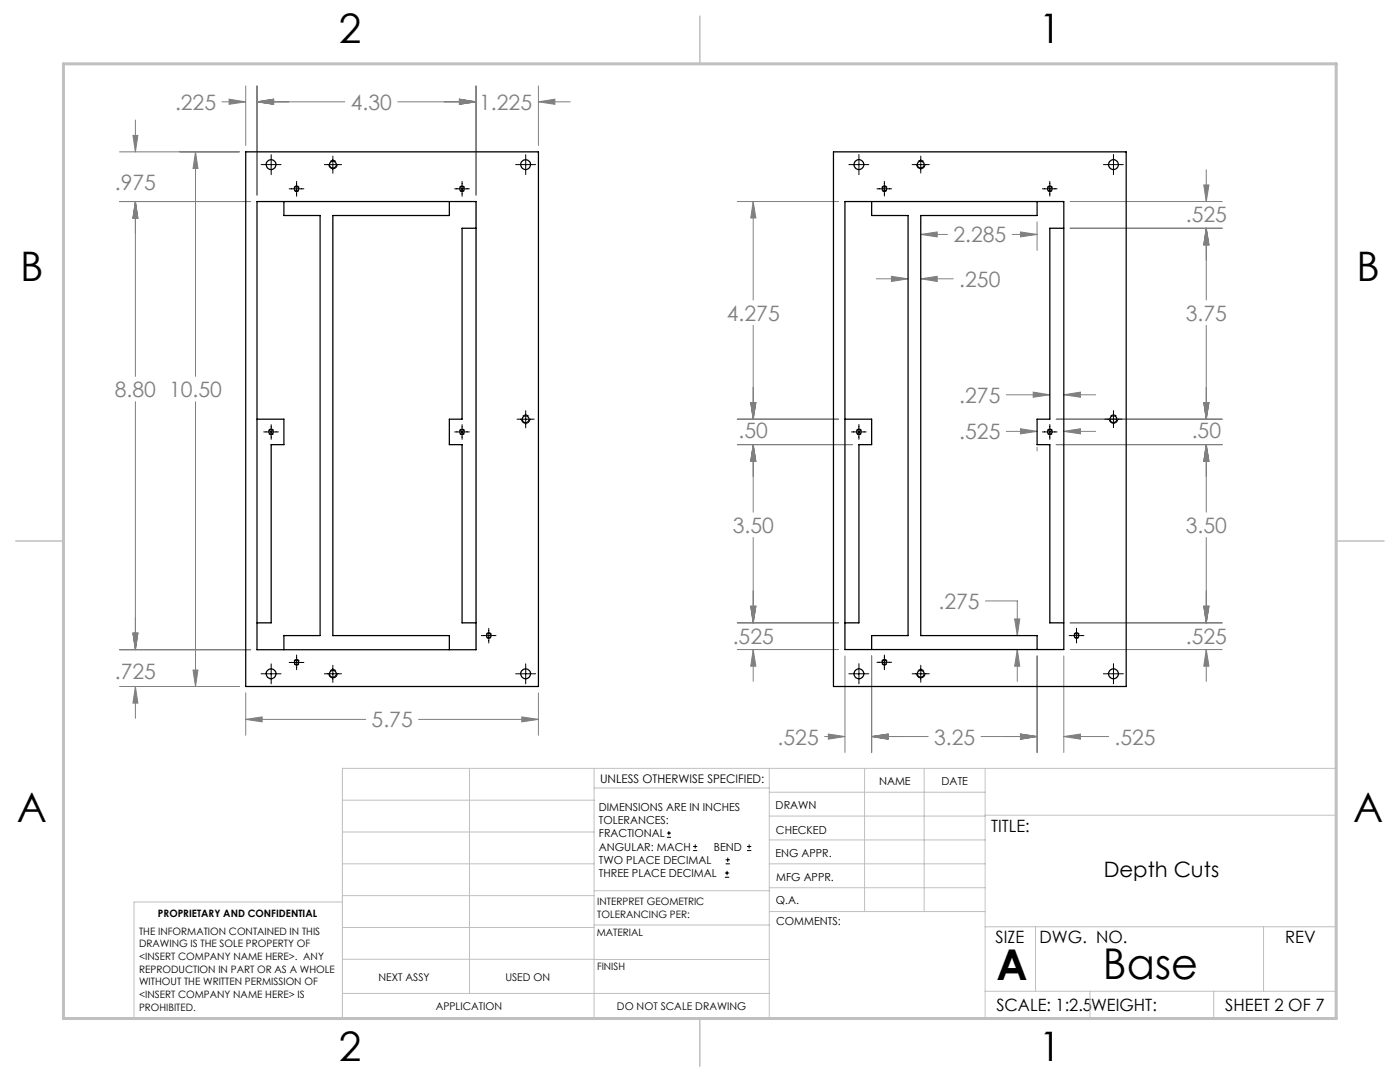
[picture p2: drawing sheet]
<svg xmlns="http://www.w3.org/2000/svg" width="279mm" height="216mm" viewBox="0 0 279 216" stroke-linecap="round" stroke-linejoin="round" font-family="sans-serif">
<g fill="none" stroke="#000" stroke-width=".2">
<path d="M52.1 32.8h4M54.1 30.9v4M57.7 37.7h2.9M59.2 36.2v3M64.7 32.8h3.5M66.4 31.2v3.4M90.7 37.7h3M92.2 36.2v3M102.9 32.8h4M104.9 30.9v4M169.4 32.8h4M171.4 30.8v4.1"/>
<path d="M175 37.7h2.9M176.5 36.2v2.9M182 32.8h3.5M183.8 31.2v3.3M208 37.7h3M209.5 36.2v2.9M220.2 32.8h4M222.2 30.8v4.1M52.6 86.2h3M54.1 84.7v3M90.7 86.2h3M92.2 84.7v3"/>
<path d="M103.2 83.6h3.4M104.9 82v3.4M169.9 86.2h3M171.4 84.7v3M208 86.2h3M209.5 84.7v3M220.5 83.6h3.4M222.2 82v3.3M52.1 134.4h4M54.1 132.5v4M57.7 132.2h2.9M59.2 130.7v2.9"/>
<path d="M64.7 134.4h3.5M66.4 132.8v3.4M96.1 126.8h2.9M97.5 125.4v2.9M102.9 134.4h4M104.9 132.5v4M169.4 134.4h4M171.4 132.4v4.1M175 132.2h2.9M176.5 130.7v2.9M182 134.4h3.5M183.8 132.8v3.3"/>
<path d="M213.4 126.8h2.9M214.8 125.3v3M220.2 134.4h4M222.2 132.4v4.1M133.1 167.1h.8M133.1 166.2h.8M133.5 165.8v.9M138.3 169.7h.8M138.3 168.9h.8M138.7 168.5v.8M144.7 175h.8M144.7 174.2h.8"/>
<path d="M144.8 172.4h.9M144.8 171.6h.9M145.1 173.8v.8M145.2 171.1v.9M149.1 169.7h.8M149.1 168.9h.8M149.5 168.5v.8"/>
</g>
<g fill="none" stroke="#808080" stroke-width=".2">
<path d="M45.7 19.8l3.3 .5-3.3 .5zM49 17.1v11.9M51.3 17.1v21.8M91.7 19.8l3.3 .5-3.3 .5zM95 17.1v21.8M107.5 17.1v11.9M23.8 30.3h24M26.5 27h1l-.5 3.3zM27 24v6.3M39 30.3v44.8M39 30.3l.5 3.3h-1zM44.3 20.3h4.7"/>
<path d="M51.3 20.3h17.5M51.3 20.3l3.3-.5v1zM79.4 20.3h15.6M107.5 20.3h6.3M107.5 20.3l3.2-.5v1zM240.2 36.9h1.1l-.6 3.3zM240.7 33.9v6.3M23.8 40.2h26.2M27 40.2v34.9M27 40.2l.5 3.3h-1zM147.1 40.2h20.3M150.3 40.2l.5 3.3h-1z"/>
<path d="M150.3 40.2v19.7M174.9 55.6h6.3M177.9 55.1l3.3 .5-3.3 .6zM183.8 55.6l3.2-.5v1.1zM183.8 46.8l3.2-.5v1zM183.8 55.6h6.5M183.8 46.8h5.3M202 46.8h5M203.7 46.3l3.3 .5-3.3 .5zM207 44.3v5.7M213.6 40.2h30.3M213.6 45.5h30.3"/>
<path d="M240.7 45.5l.6 3.4h-1.1zM240.7 45.5v14.4M150.3 64.9v18.7M200.8 78.8h8.7M206.2 78.2l3.3 .6-3.3 .5zM212.3 78.8h6.4M212.3 78.8l3.3-.6v1.1zM240.7 64.9v18.7M27 80.2v49.4M39 80.2v56.8M147.1 88.7h23M147.1 83.6h20.3"/>
<path d="M149.8 80.3h1l-.5 3.3zM150.3 88.7l.5 3.3h-1zM150.3 88.7v13.5M200.8 86.1h6.2M203.7 85.5l3.3 .6-3.3 .5zM207 89.3v.7M210.8 88.7h33.1M210.8 83.6h33.1M212.3 86.1h6.4M212.3 86.1l3.3-.6v1.1zM240.2 80.3h1.1l-.6 3.3zM240.7 88.7l.6 3.3h-1.1z"/>
<path d="M240.7 88.7v13.5M150.3 107.2v17.1M196.7 119.9h6.3v6.9M240.7 107.2v17.1M23.8 137h24M23.8 129.6h26.2M26.5 126.3h1l-.5 3.3zM27 137v6.3M27 137l.5 3.3h-1zM38.5 133.7h1l-.5 3.3zM49 138.3v8.4M107.5 138.3v8.4"/>
<path d="M147.1 129.6h20.3M147.1 124.3h20.3M149.8 121h1l-.5 3.3zM150.3 129.6l.5 3.3h-1zM150.3 129.6v6.4M168.6 130.9v19.2M174 130.9v19.2M202.5 123.5h1l-.5 3.3zM203 129.6l.5 3.3h-1zM203 129.6v6.4M207 130.9v19.2M212.3 130.9v19.2"/>
<path d="M213.6 129.6h30.3M213.6 124.3h30.3M240.2 121h1.1l-.6 3.3zM240.7 129.6l.6 3.3h-1.1zM240.7 129.6v6.4M49 143.5h24M49 143.5l3.3-.4v.9zM83.5 143.5h24M104.1 143.1l3.4 .4-3.4 .5zM164.6 147h4M165.3 146.5l3.3 .5-3.3 .5zM174 147l3.2-.5v1z"/>
<path d="M174 147h11.2M195.8 147h11.2M203.7 146.5l3.3 .5-3.3 .5zM212.3 147h9M212.3 147l3.3-.5v1z"/>
</g>
<path d="M59.2 38.2a.57 .57 0 0 1-.5-.8 .57 .57 0 0 1 1-.1 .57 .57 0 0 1-.4 .9h-.1M92.2 38.2a.57 .57 0 0 1-.5-.8 .57 .57 0 0 1 1-.1 .57 .57 0 0 1-.4 .9h-.1M176.5 38.2a.57 .57 0 0 1-.5-.8 .57 .57 0 0 1 1-.1 .57 .57 0 0 1-.4 .9h-.1M209.5 38.2a.57 .57 0 0 1-.5-.8 .57 .57 0 0 1 1-.1 .57 .57 0 0 1-.4 .9h-.1M54.1 86.7a.57 .57 0 0 1-.5-.8 .57 .57 0 0 1 1-.1 .57 .57 0 0 1-.4 .9h-.1M92.2 86.7a.57 .57 0 0 1-.5-.8 .57 .57 0 0 1 1-.1 .57 .57 0 0 1-.4 .9h-.1M171.4 86.7a.57 .57 0 0 1-.5-.8 .57 .57 0 0 1 1-.1 .57 .57 0 0 1-.4 .9h-.1M209.5 86.7a.57 .57 0 0 1-.5-.8 .57 .57 0 0 1 1-.1 .57 .57 0 0 1-.4 .9h-.1M59.2 132.7a.57 .57 0 0 1-.5-.8 .57 .57 0 0 1 1-.1 .57 .57 0 0 1-.4 .9h-.1M97.6 127.4a.57 .57 0 0 1-.6-.8 .57 .57 0 0 1 1-.1 .57 .57 0 0 1-.3 .9h-.1M176.5 132.7a.57 .57 0 0 1-.5-.8 .57 .57 0 0 1 1-.1 .57 .57 0 0 1-.4 .9h-.1M214.9 127.4a.57 .57 0 0 1-.5-.8 .57 .57 0 0 1 .9-.1 .57 .57 0 0 1-.3 .9h-.1" fill="none" stroke="#000" stroke-width=".2" stroke-dasharray="1.3 .6" stroke-dashoffset=".8" stroke-linecap="butt"/>
<path d="M66.5 33.7a.83 .83 0 0 1-.8-1.2 .83 .83 0 0 1 1.4-.2 .83 .83 0 0 1-.5 1.4h-.1M183.8 33.7a.83 .83 0 0 1-.8-1.3 .83 .83 0 0 1 1.4-.1 .83 .83 0 0 1-.5 1.3l-.1 .1M104.9 84.5a.83 .83 0 0 1-.7-1.2 .83 .83 0 0 1 1.4-.2 .83 .83 0 0 1-.6 1.4h-.1M222.2 84.5a.83 .83 0 0 1-.7-1.3 .83 .83 0 0 1 1.4-.1 .83 .83 0 0 1-.5 1.3l-.2 .1M66.5 135.3a.83 .83 0 0 1-.8-1.2 .83 .83 0 0 1 1.4-.2 .83 .83 0 0 1-.5 1.4h-.1M183.8 135.3a.83 .83 0 0 1-.8-1.3 .83 .83 0 0 1 1.4-.1 .83 .83 0 0 1-.5 1.3l-.1 .1" fill="none" stroke="#000" stroke-width=".2" stroke-dasharray="1.3 .6" stroke-dashoffset="-.1" stroke-linecap="butt"/>
<g fill="none" stroke="#c0c0c0" stroke-width=".2">
<path d="M68.3 159.7h50.3M93.7 153.3v44.9M118.6 153.3v49.9M118.6 157.2h34.9M153.5 153.3v49.9M153.5 158.1h43.1M172.5 153.3v28.6M184.4 153.3v28.6M196.6 153.3v49.9M68.3 180h-41.6v23.2h240v-49.9h-198.4v49.9M68.3 178.7h50.3M68.3 172.4h50.3"/>
<path d="M68.3 166h50.3M118.6 177.7h35M153.5 167.6h43.1M153.5 162.8h43.1M153.5 172.4h43.1M153.5 177.1h43.1M196.6 162.7h70.1M68.3 198.2h85.2M68.3 191.4l85.2 .1M68.3 185.1h50.3M118.6 184.6h35M153.6 181.9h43"/>
<path d="M196.6 197.8h70.1M196.6 184.9h70.1M206.7 184.9v12.9M217.5 197.8v5.4M242.2 197.8v5.4M252.2 184.9v12.9"/>
</g>
<path d="M139.7 3.2v9.5M3.1 107.9h9.6M266.7 107.9h9.5M139.7 203.2v9.6" fill="none" stroke="#c0c0c0" stroke-width=".3"/>
<path d="M12.7 12.7h254v190.5h-254z" fill="none" stroke="#c0c0c0" stroke-width=".6"/>
<path d="M38.5 133.7h1l-.5 3.3zM39 30.3l.5 3.3h-1zM27 40.2l.5 3.3h-1zM26.5 27h1l-.5 3.3zM27 40.2l.5 3.3h-1zM26.5 126.3h1l-.5 3.3zM27 137l.5 3.3h-1zM26.5 126.3h1l-.5 3.3zM91.7 19.8l3.3 .5-3.3 .5zM51.3 20.3l3.3-.5v1zM91.7 19.8l3.3 .5-3.3 .5zM107.5 20.3l3.2-.5v1zM51.3 20.3l3.3-.5v1zM45.7 19.8l3.3 .5-3.3 .5zM104.1 143.1l3.4 .4-3.4 .5zM49 143.5l3.3-.4v.9zM174 147l3.2-.5v1zM203.7 146.5l3.3 .5-3.3 .5zM150.3 129.6l.5 3.3h-1zM149.8 121h1l-.5 3.3zM240.2 121h1.1l-.6 3.3zM240.7 129.6l.6 3.3h-1.1zM240.7 45.5l.6 3.4h-1.1zM240.2 36.9h1.1l-.6 3.3zM174 147l3.2-.5v1zM165.3 146.5l3.3 .5-3.3 .5zM149.8 121h1l-.5 3.3zM150.3 88.7l.5 3.3h-1zM150.3 88.7l.5 3.3h-1zM149.8 80.3h1l-.5 3.3zM150.3 40.2l.5 3.3h-1zM149.8 80.3h1l-.5 3.3zM240.2 121h1.1l-.6 3.3zM240.7 88.7l.6 3.3h-1.1zM240.7 88.7l.6 3.3h-1.1zM240.2 80.3h1.1l-.6 3.3zM240.7 45.5l.6 3.4h-1.1zM240.2 80.3h1.1l-.6 3.3zM183.8 55.6l3.2-.5v1.1zM177.9 55.1l3.3 .5-3.3 .6zM206.2 78.2l3.3 .6-3.3 .5zM212.3 78.8l3.3-.6v1.1zM212.3 86.1l3.3-.6v1.1zM203.7 85.5l3.3 .6-3.3 .5zM203.7 46.3l3.3 .5-3.3 .5zM183.8 46.8l3.2-.5v1zM203 129.6l.5 3.3h-1zM202.5 123.5h1l-.5 3.3zM203.7 146.5l3.3 .5-3.3 .5zM212.3 147l3.3-.5v1z" fill="#808080"/>
<g fill="none" stroke="#000" stroke-width=".25">
<path d="M49 30.3h58.5v106.7h-58.5zM166.3 30.3h58.5v106.7h-58.5zM51.3 40.2h43.7v89.4h-43.7zM56.7 40.2v2.8h7.2v83.8h-7.2v2.8M89.7 40.2v2.8h-23.3v83.8h23.3v2.8M95 45.5h-2.8v38.1h-2.5v5.1h2.5v35.6h2.8M168.6 40.2h43.7v89.4h-43.7zM174 40.2v2.8h7.2v83.8h-7.2v2.8M207 40.2v2.8h-23.2v83.8h23.2v2.8M212.3 45.5h-2.8v38.1h-2.5v5.1h2.5v35.6h2.8M51.3 83.6h5.4v5.1h-2.6v35.6h-2.8M168.6 83.6h5.4v5.1h-2.6v35.6h-2.8"/>
<circle cx="54.1" cy="32.8" r=".99"/>
<circle cx="59.2" cy="37.7" r=".46"/>
<circle cx="66.4" cy="32.9" r=".69"/>
<circle cx="92.2" cy="37.7" r=".46"/>
<circle cx="104.9" cy="32.8" r=".99"/>
<circle cx="171.4" cy="32.8" r=".98"/>
<circle cx="176.5" cy="37.7" r=".46"/>
<circle cx="183.8" cy="32.9" r=".7"/>
<circle cx="209.5" cy="37.7" r=".46"/>
<circle cx="222.2" cy="32.8" r=".98"/>
<circle cx="54.1" cy="86.2" r=".46"/>
<circle cx="92.2" cy="86.2" r=".46"/>
<circle cx="104.9" cy="83.7" r=".68"/>
<circle cx="171.4" cy="86.2" r=".46"/>
<circle cx="209.5" cy="86.2" r=".46"/>
<circle cx="222.2" cy="83.7" r=".7"/>
<circle cx="54.1" cy="134.4" r=".99"/>
<circle cx="59.2" cy="132.2" r=".45"/>
<circle cx="66.4" cy="134.5" r=".69"/>
<circle cx="97.5" cy="126.8" r=".46"/>
<circle cx="104.9" cy="134.4" r=".99"/>
<circle cx="171.4" cy="134.4" r=".98"/>
<circle cx="176.5" cy="132.2" r=".46"/>
<circle cx="183.8" cy="134.5" r=".7"/>
<circle cx="214.8" cy="126.8" r=".46"/>
<circle cx="222.2" cy="134.4" r=".98"/>
</g>
<g font-size="8.5">
<text x="198.9" y="195.5">A</text>
<text x="220.1" y="195.4">Base</text>
</g>
<g font-size="8.1">
<text x="67.6" y="8.5">2</text>
<text x="207.3" y="8.5">1</text>
<text x="4" y="56.2">B</text>
<text x="270.7" y="56.2">B</text>
<text x="3.3" y="164.1">A</text>
<text x="270" y="164.1">A</text>
<text x="67.6" y="211.7">2</text>
<text x="207.3" y="211.7">1</text>
</g>
<g font-size="4.2" fill="#808080">
<text x="34.9" y="21.9">.225</text>
<text x="70" y="21.9">4.30</text>
<text x="95.6" y="21.9">1.225</text>
<text x="22.9" y="38">.975</text>
<text x="236.7" y="44.2">.525</text>
<text x="190.3" y="48.4">2.285</text>
<text x="191.5" y="57.2">.250</text>
<text x="145.1" y="64">4.275</text>
<text x="236.7" y="64">3.75</text>
<text x="22.9" y="79.2">8.80 10.50</text>
<text x="191.5" y="80.3">.275</text>
<text x="147.4" y="87.5">.50</text>
<text x="191.5" y="87.6">.525</text>
<text x="237.8" y="87.5">.50</text>
<text x="146.2" y="106.3">3.50</text>
<text x="236.7" y="106.3">3.50</text>
<text x="187.3" y="121.5">.275</text>
<text x="146.2" y="128.5">.525</text>
<text x="236.7" y="128.5">.525</text>
<text x="22.9" y="135.4">.725</text>
<text x="74.2" y="145.1">5.75</text>
<text x="155.2" y="148.6">.525</text>
<text x="186.4" y="148.6">3.25</text>
<text x="222.4" y="148.6">.525</text>
</g>
<text font-size="4.2" x="220.3" y="174.9">Depth Cuts</text>
<g font-size="3.4">
<text x="197.8" y="166">TITLE:</text>
<text x="198.7" y="188.1">SIZE</text>
<text x="207.5" y="188.1">DWG. NO.</text>
<text x="256.5" y="188.2">REV</text>
<text x="198.8" y="201.7">SCALE: 1:2.5</text>
<text x="217.7" y="201.8">WEIGHT:</text>
<text x="244.5" y="201.7">SHEET 2 OF 7</text>
</g>
<text font-size="2.4" x="119.8" y="156.2">UNLESS OTHERWISE SPECIFIED:</text>
<g font-size="2.2">
<text x="119.5" y="161.8">DIMENSIONS ARE IN INCHES</text>
<text x="154.8" y="161.4">DRAWN</text>
<text x="175.4" y="156.6">NAME</text>
<text x="187.9" y="156.7">DATE</text>
<text x="119.5" y="164.4">TOLERANCES:</text>
<text x="119.5" y="167.1">FRACTIONAL</text>
<text x="154.9" y="166.3">CHECKED</text>
<text x="119.5" y="169.7">ANGULAR: MACH</text>
<text x="119.5" y="172.4">TWO PLACE DECIMAL</text>
<text x="142.5" y="169.7">BEND</text>
<text x="154.8" y="171">ENG APPR.</text>
<text x="119.5" y="175">THREE PLACE DECIMAL</text>
<text x="154.9" y="175.7">MFG APPR.</text>
<text x="154.9" y="180.4">Q.A.</text>
<text x="154.9" y="184.6">COMMENTS:</text>
</g>
<g font-size="2.1">
<text x="75.5" y="195.7">NEXT ASSY</text>
<text x="100.9" y="195.7">USED ON</text>
<text x="86.9" y="201.5">APPLICATION</text>
<text x="123.1" y="201.6">DO NOT SCALE DRAWING</text>
</g>
<g font-size="2">
<text x="31.5" y="182.9">PROPRIETARY AND CONFIDENTIAL</text>
<text x="119.2" y="180.6">INTERPRET GEOMETRIC</text>
<text x="119.2" y="183.1">TOLERANCING PER:</text>
<text x="27.8" y="186.5">THE INFORMATION CONTAINED IN THIS</text>
<text x="27.8" y="189">DRAWING IS THE SOLE PROPERTY OF</text>
<text x="27.8" y="191.6">&lt;INSERT COMPANY NAME HERE&gt;. ANY</text>
<text x="119.1" y="186.7">MATERIAL</text>
<text x="27.8" y="194.1">REPRODUCTION IN PART OR AS A WHOLE</text>
<text x="27.8" y="196.6">WITHOUT THE WRITTEN PERMISSION OF</text>
<text x="119.1" y="193.5">FINISH</text>
<text x="27.8" y="199.1">&lt;INSERT COMPANY NAME HERE&gt; IS</text>
<text x="27.8" y="201.7">PROHIBITED.</text>
</g>
</svg>
